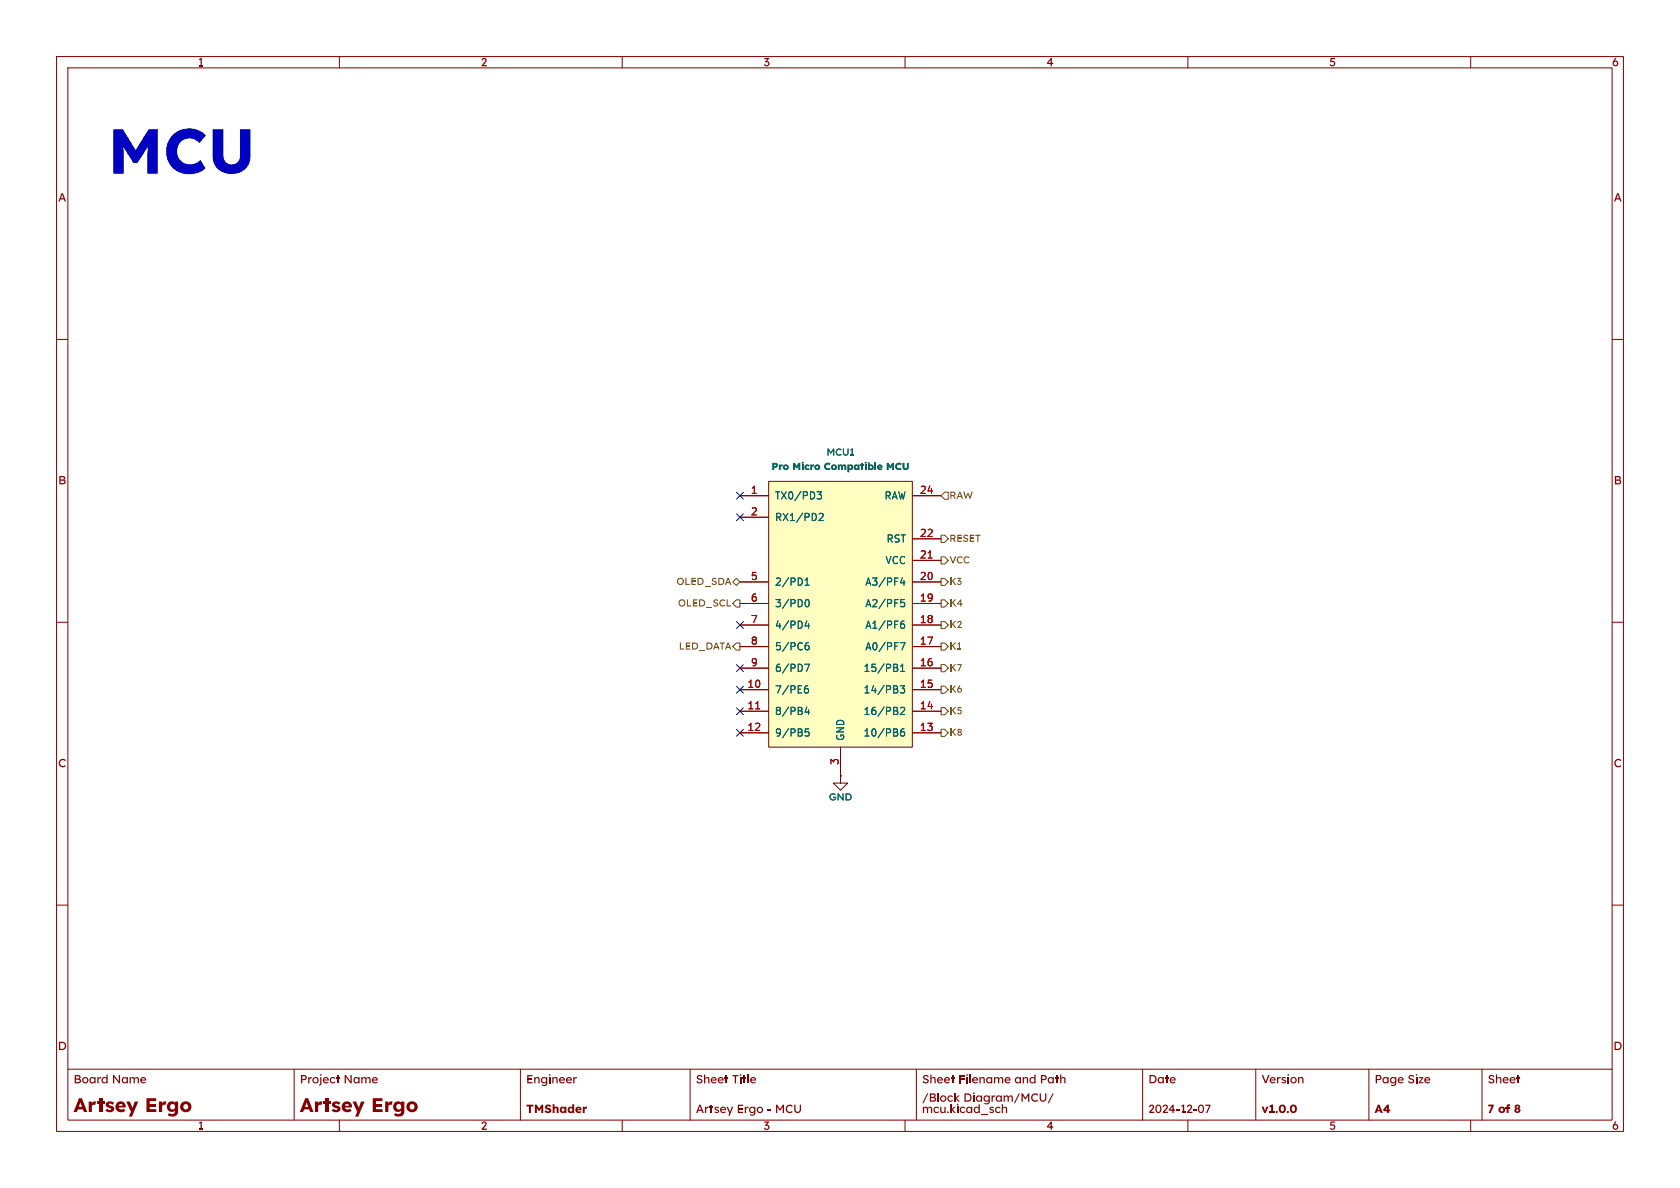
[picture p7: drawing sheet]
<svg xmlns="http://www.w3.org/2000/svg" width="297mm" height="210mm" viewBox="0 0 297 210" stroke-linecap="round" stroke-linejoin="round" font-family="sans-serif">
<path d="M10 10h277v190h-277zM12 12h273v186h-273zM60 10v2M110 10v2M160 10v2M210 10v2M260 10v2" fill="none" stroke="#840000" stroke-width=".18"/>
<path d="M235.2 10.3h.8v.2h-.6l-.1 .4a.45 .45 0 0 1 .7 0 .45 .45 0 0 1-.1 .7l-.4 .1a.25 .25 0 0 1-.3-.1 .25 .25 0 0 1 0-.3 .33 .33 0 0 0 .5 .2 .33 .33 0 0 0 .1-.5 .33 .33 0 0 0-.5 0l-.2-.1z" fill="#840000"/>
<path d="M60 198v2M110 198v2M160 198v2M210 198v2M260 198v2" fill="none" stroke="#840000" stroke-width=".18"/>
<path d="M235.2 198.3h.8v.2h-.6l-.1 .4a.45 .45 0 0 1 .7 .1 .45 .45 0 0 1-.1 .6l-.4 .1a.25 .25 0 0 1-.3-.1 .25 .25 0 0 1 0-.3 .33 .33 0 0 0 .5 .2 .33 .33 0 0 0 .1-.5 .33 .33 0 0 0-.5 0l-.2-.1z" fill="#840000"/>
<path d="M10 60h2M285 60h2M10 110h2M285 110h2M10 160h2M285 160h2M12 189h273" fill="none" stroke="#840000" stroke-width=".18"/>
<g fill="#840000">
<path d="M13.2 190l.9 .1 .2 .3-.2 .3a.42 .42 0 0 1 .2 .5 .42 .42 0 0 1-.5 .3h-.6v-.2h.6a.22 .22 0 0 0 .3-.2 .22 .22 0 0 0-.3-.2h-.4v.4h-.2v-.7h.7l.1-.1-.1-.2h-.5v.3h-.2z"/>
<path d="M14.7 190.5a.57 .57 0 0 1 .9 .2 .57 .57 0 0 1-.4 .8 .57 .57 0 0 1-.7-.5h.2a.34 .34 0 0 0 .5 .2 .34 .34 0 0 0 .1-.5 .34 .34 0 0 0-.6 .2l-.2 .1z"/>
<path d="M16 190.5l.3-.1 .4 .2v-.2h.2v1.1h-.2v-.2a.5 .5 0 0 1-.6 .2 .5 .5 0 0 1-.3-.5h.2a.34 .34 0 0 0 .5 .2 .34 .34 0 0 0 0-.5 .34 .34 0 0 0-.5 .2l-.2 .1z"/>
<path d="M17.2 190.4h.2v.4l.1-.3 .4-.1-.1 .2-.4 .2v.7h-.2z"/>
<path d="M18.1 190.5l.4-.1 .3 .1v-.5h.2v1.5h-.2v-.1a.51 .51 0 0 1-.6 .1 .51 .51 0 0 1-.3-.5h.3a.34 .34 0 0 0 .5 .2 .34 .34 0 0 0 0-.5 .34 .34 0 0 0-.5 .2l-.3 .1z"/>
<path d="M20 190h.2l.8 1.3v-1.3h.2v1.5h-.2l-.8-1.2v1.2h-.2z"/>
<path d="M21.7 190.5l.3-.1 .4 .2v-.2h.2v1.1h-.2v-.2a.5 .5 0 0 1-.6 .2 .5 .5 0 0 1-.3-.5h.2a.34 .34 0 0 0 .5 .2 .34 .34 0 0 0 .1-.5 .34 .34 0 0 0-.6 .2l-.2 .1z"/>
<path d="M22.9 190.4h.2v.3a.38 .38 0 0 1 .4-.3 .38 .38 0 0 1 .3 .3 .38 .38 0 0 1 .5-.3 .38 .38 0 0 1 .3 .4v.7h-.3v-.7l-.2-.2-.2 .1-.1 .8h-.2v-.8l-.3-.1-.2 .2v.7h-.2z"/>
<path d="M24.9 190.5a.53 .53 0 0 1 .7-.1 .53 .53 0 0 1 .2 .6h-.9v-.2l.7 .1a.36 .36 0 0 0-.5-.2 .36 .36 0 0 0-.1 .5 .36 .36 0 0 0 .5 .1l.2-.1 .1 .2a.59 .59 0 0 1-.8 0 .59 .59 0 0 1-.1-.9z"/>
</g>
<path d="M52 189v9" fill="none" stroke="#840000" stroke-width=".18"/>
<g fill="#840000">
<path d="M53.2 190h.6a.45 .45 0 0 1 .4 .5 .45 .45 0 0 1-.4 .4h-.4v.6h-.2v-.8h.7l.1-.2-.2-.2h-.4v.4h-.2z"/>
<path d="M54.5 190.4h.2v.4l.1-.3 .4-.1-.1 .2-.4 .2v.7h-.2z"/>
<path d="M55.4 190.5a.57 .57 0 0 1 .9 .2 .57 .57 0 0 1-.4 .8 .57 .57 0 0 1-.7-.5h.2a.34 .34 0 0 0 .6 .2 .34 .34 0 0 0 0-.6 .34 .34 0 0 0-.6 .3l-.2 .1z"/>
<path d="M56.6 190.4h.2v1.2l-.1 .3h-.3v-.1l.2-.2z"/>
<path d="M57.2 190.5a.53 .53 0 0 1 .6-.1 .53 .53 0 0 1 .3 .6h-.9v-.2l.7 .1a.36 .36 0 0 0-.5-.2 .36 .36 0 0 0-.2 .5 .36 .36 0 0 0 .5 .1l.3-.1 .1 .2a.59 .59 0 0 1-.9 0 .59 .59 0 0 1 0-.9z"/>
<path d="M58.5 190.5l.5-.1 .3 .2-.1 .2a.36 .36 0 0 0-.6-.1 .36 .36 0 0 0 0 .5 .36 .36 0 0 0 .6 0l.1 .1a.57 .57 0 0 1-.9 .1 .57 .57 0 0 1 .1-.9z"/>
<path d="M59.6 190.1h.2v1.4h-.2z"/>
<path d="M59.4 190.4h.7v.2h-.7z"/>
<path d="M60.9 190h.2l.9 1.3v-1.3h.2v1.5h-.2l-.9-1.2 .1 1.2h-.3z"/>
<path d="M62.6 190.5l.4-.1 .3 .2v-.2h.3v1.1h-.3v-.2a.5 .5 0 0 1-.5 .2 .5 .5 0 0 1-.3-.5h.2a.34 .34 0 0 0 .5 .2 .34 .34 0 0 0 0-.5 .34 .34 0 0 0-.5 .2l-.2 .1z"/>
<path d="M63.9 190.4h.2l-.1 .3a.38 .38 0 0 1 .4-.3 .38 .38 0 0 1 .4 .3 .38 .38 0 0 1 .4-.3 .38 .38 0 0 1 .3 .4v.7h-.2v-.7l-.2-.2-.3 .1v.8h-.2v-.8l-.3-.1-.2 .2v.7h-.2z"/>
<path d="M65.9 190.5a.53 .53 0 0 1 .6-.1 .53 .53 0 0 1 .3 .6h-.9l-.1-.2 .8 .1a.36 .36 0 0 0-.5-.2 .36 .36 0 0 0-.2 .5 .36 .36 0 0 0 .5 .1l.2-.1 .2 .2a.59 .59 0 0 1-.9 0 .59 .59 0 0 1 0-.9z"/>
<path d="M93.2 190h.9v.3h-.7v1h.7v.2h-.9z"/>
<path d="M93.3 190.6h.7v.3h-.7z"/>
<path d="M94.4 190.4h.3l-.1 .3a.4 .4 0 0 1 .5-.3 .4 .4 0 0 1 .3 .4v.7h-.2v-.8l-.3-.1-.2 .1v.8h-.3z"/>
<path d="M95.8 190.5l.4-.1 .3 .2v-.2h.3v1a.59 .59 0 0 1-.4 .6 .59 .59 0 0 1-.6-.1v-.2a.4 .4 0 0 0 .5 .1 .4 .4 0 0 0 .2-.5 .51 .51 0 0 1-.6 .2 .51 .51 0 0 1-.3-.5h.2a.35 .35 0 0 0 .6 .3 .35 .35 0 0 0 0-.6 .35 .35 0 0 0-.6 .2l-.2 .1z"/>
<path d="M97.1 190.4h.2v1.1h-.2z"/>
<path d="M97.6 190.4h.3l-.1 .3a.4 .4 0 0 1 .5-.3 .4 .4 0 0 1 .3 .4v.7h-.2v-.8l-.3-.1-.2 .1v.8h-.3z"/>
<path d="M99 190.5a.53 .53 0 0 1 .6-.1 .53 .53 0 0 1 .3 .6h-.9l-.1-.2 .8 .1a.36 .36 0 0 0-.5-.2 .36 .36 0 0 0-.2 .5 .36 .36 0 0 0 .5 .1l.2-.1 .1 .2a.59 .59 0 0 1-.8 0 .59 .59 0 0 1 0-.9z"/>
<path d="M100.2 190.5a.53 .53 0 0 1 .6-.1 .53 .53 0 0 1 .3 .6h-.9v-.2l.7 .1a.36 .36 0 0 0-.5-.2 .36 .36 0 0 0-.2 .5 .36 .36 0 0 0 .5 .1l.3-.1 .1 .2a.59 .59 0 0 1-.9 0 .59 .59 0 0 1 0-.9z"/>
<path d="M101.3 190.4h.3v.4l.1-.3 .3-.1v.2l-.4 .2v.7h-.3z"/>
<path d="M103 195.6h.3l.1 .4v-.3l.4-.1-.1 .4-.3 .1v.7h-.4z"/>
<circle cx="56.7" cy="190" r=".14"/>
<circle cx="97.2" cy="190" r=".14"/>
</g>
<path d="M92 189v9M122 189v9M162 189v9" fill="none" stroke="#840000" stroke-width=".18"/>
<g fill="#840000">
<path d="M123.3 190.1a.61 .61 0 0 1 .9 .2l-.2 .1a.28 .28 0 0 0-.3-.2 .28 .28 0 0 0-.2 .4 .48 .48 0 0 1 .6 .3 .48 .48 0 0 1-.2 .6h-.5l-.3-.3 .2-.1 .2 .2a.27 .27 0 0 0 .5-.2 .27 .27 0 0 0-.4-.2 .41 .41 0 0 1-.4-.3 .41 .41 0 0 1 .1-.5z"/>
<path d="M124.5 190h.2l-.1 .7a.4 .4 0 0 1 .5-.3 .4 .4 0 0 1 .3 .4v.7h-.2v-.8l-.2-.1-.3 .1v.8h-.2z"/>
<path d="M125.8 190.5a.53 .53 0 0 1 .6-.1 .53 .53 0 0 1 .3 .6h-.9v-.2l.7 .1a.36 .36 0 0 0-.5-.2 .36 .36 0 0 0-.2 .5 .36 .36 0 0 0 .5 .1l.3-.1 .1 .2a.59 .59 0 0 1-.9 0 .59 .59 0 0 1 0-.9z"/>
<path d="M127 190.5a.53 .53 0 0 1 .7-.1 .53 .53 0 0 1 .2 .6h-.9v-.2l.7 .1a.36 .36 0 0 0-.5-.2 .36 .36 0 0 0-.1 .5 .36 .36 0 0 0 .5 .1l.2-.1 .1 .2a.59 .59 0 0 1-.8 0 .59 .59 0 0 1-.1-.9z"/>
<path d="M128.3 190.1h.2v1.4h-.2z"/>
<path d="M128.1 190.4h.7v.2h-.7z"/>
<path d="M129.5 190h1v.3h-.4v1.2h-.2v-1.2h-.4z"/>
<path d="M130.8 190.4h.2v1.1h-.2z"/>
<path d="M131.5 190.1h.2v1.4h-.2z"/>
<path d="M131.3 190.4h.7v.2h-.7z"/>
<path d="M132.2 190h.2v1.5h-.2z"/>
<path d="M132.8 190.5a.53 .53 0 0 1 .6-.1 .53 .53 0 0 1 .3 .6h-.9l-.1-.2 .7 .1a.36 .36 0 0 0-.4-.2 .36 .36 0 0 0-.2 .5 .36 .36 0 0 0 .5 .1l.2-.1 .1 .2a.59 .59 0 0 1-.8 0 .59 .59 0 0 1 0-.9z"/>
<path d="M177.1 195.2h.2v.7a.4 .4 0 0 1 .4-.3 .4 .4 0 0 1 .3 .5v.7h-.2v-.9l-.2-.1-.3 .2v.8h-.2z"/>
<path d="M163.3 190.1a.61 .61 0 0 1 .9 .2l-.2 .1a.28 .28 0 0 0-.3-.2 .28 .28 0 0 0-.2 .4 .48 .48 0 0 1 .6 .3 .48 .48 0 0 1-.2 .6h-.5l-.3-.3 .2-.1 .2 .2a.27 .27 0 0 0 .5-.2 .27 .27 0 0 0-.4-.2 .41 .41 0 0 1-.4-.3 .41 .41 0 0 1 .1-.5z"/>
<path d="M164.5 190h.2l-.1 .7a.4 .4 0 0 1 .5-.3 .4 .4 0 0 1 .3 .4v.7h-.2v-.8l-.2-.1-.3 .1v.8h-.2z"/>
<path d="M165.8 190.5a.53 .53 0 0 1 .6-.1 .53 .53 0 0 1 .3 .6h-.9v-.2l.7 .1a.36 .36 0 0 0-.5-.2 .36 .36 0 0 0-.2 .5 .36 .36 0 0 0 .5 .1l.3-.1 .1 .2a.59 .59 0 0 1-.9 0 .59 .59 0 0 1 0-.9z"/>
<path d="M167 190.5a.53 .53 0 0 1 .7-.1 .53 .53 0 0 1 .2 .6h-.9v-.2l.7 .1a.36 .36 0 0 0-.5-.2 .36 .36 0 0 0-.1 .5 .36 .36 0 0 0 .5 .1l.2-.1 .1 .2a.59 .59 0 0 1-.8 0 .59 .59 0 0 1-.1-.9z"/>
<path d="M168.3 190.1h.2v1.4h-.2z"/>
<path d="M168.1 190.4h.7v.2h-.7z"/>
<path d="M169.6 190h.2v1.5h-.2z"/>
<path d="M169.7 190.7h.8v.2h-.8z"/>
<path d="M169.7 190h.9v.3h-.9z"/>
<path d="M170.9 190.4h.2v1.1h-.2z"/>
<path d="M171.4 190h.2v1.5h-.2z"/>
<path d="M172 190.5a.53 .53 0 0 1 .6-.1 .53 .53 0 0 1 .3 .6h-.9v-.2l.7 .1a.36 .36 0 0 0-.5-.2 .36 .36 0 0 0-.2 .5 .36 .36 0 0 0 .5 .1l.3-.1 .1 .2a.59 .59 0 0 1-.9 0 .59 .59 0 0 1 0-.9z"/>
<path d="M173.1 190.4h.3l-.1 .3a.4 .4 0 0 1 .5-.3 .4 .4 0 0 1 .3 .4v.7h-.2v-.8l-.2-.1-.3 .1v.8h-.3z"/>
<path d="M174.5 190.5l.3-.1 .4 .2v-.2h.2v1.1h-.2v-.2a.5 .5 0 0 1-.6 .2 .5 .5 0 0 1-.3-.5h.2a.33 .33 0 0 0 .5 .2 .33 .33 0 0 0 .1-.5 .33 .33 0 0 0-.6 .2l-.2 .1z"/>
<path d="M175.7 190.4h.2v.3a.38 .38 0 0 1 .4-.3 .38 .38 0 0 1 .3 .3 .37 .37 0 0 1 .5-.3 .37 .37 0 0 1 .3 .4v.7h-.3v-.7l-.2-.2-.2 .1v.8h-.3v-.8l-.3-.1-.2 .2v.7h-.2z"/>
<path d="M177.7 190.5a.53 .53 0 0 1 .7-.1 .53 .53 0 0 1 .3 .6h-1v-.2l.7 .1a.36 .36 0 0 0-.5-.2 .36 .36 0 0 0-.1 .5 .36 .36 0 0 0 .5 .1l.2-.1 .1 .2a.59 .59 0 0 1-.8 0 .59 .59 0 0 1-.1-.9z"/>
<path d="M179.6 190.5l.3-.1 .4 .2v-.2h.2v1.1h-.2v-.2a.5 .5 0 0 1-.6 .2 .5 .5 0 0 1-.3-.5h.2a.34 .34 0 0 0 .5 .2 .34 .34 0 0 0 0-.5 .34 .34 0 0 0-.5 .2l-.2 .1z"/>
<path d="M180.8 190.4h.2v.3a.4 .4 0 0 1 .5-.3 .4 .4 0 0 1 .3 .4v.7h-.3v-.8l-.2-.1-.3 .1v.8h-.2z"/>
<path d="M182.1 190.5l.4-.1 .4 .1v-.5h.2v1.5h-.2v-.1a.51 .51 0 0 1-.6 .1 .51 .51 0 0 1-.3-.5h.2a.34 .34 0 0 0 .5 .2 .34 .34 0 0 0 0-.5 .34 .34 0 0 0-.5 .2l-.2 .1z"/>
<path d="M184 190h.6a.45 .45 0 0 1 .5 .5 .45 .45 0 0 1-.5 .4h-.3v.6h-.3v-.8h.7l.1-.2-.1-.2h-.4v.4h-.3z"/>
<path d="M185.4 190.5l.3-.1 .4 .2v-.2h.2v1.1h-.2v-.2a.5 .5 0 0 1-.6 .2 .5 .5 0 0 1-.3-.5h.2a.34 .34 0 0 0 .5 .2 .34 .34 0 0 0 .1-.5 .34 .34 0 0 0-.6 .2l-.2 .1z"/>
<path d="M186.7 190.1h.3v1.4h-.3z"/>
<path d="M186.5 190.4h.7v.2h-.7z"/>
<path d="M187.4 190h.2v.7a.4 .4 0 0 1 .5-.3 .4 .4 0 0 1 .3 .4v.7h-.2l-.1-.8-.2-.1-.2 .1-.1 .8h-.2z"/>
<path d="M168.9 194.2l.5-.6h.3l-.8 .8z"/>
<path d="M169 194.3l.1-.2 .6 .7h-.3z"/>
<path d="M183.8 193.3h.2v.9a.37 .37 0 0 0 .4 .3 .37 .37 0 0 0 .4-.3v-.9h.2v.9a.59 .59 0 0 1-.6 .6 .59 .59 0 0 1-.6-.6z"/>
<path d="M186.1 193.3h.2l-.9 1.7h-.2z"/>
<circle cx="130.9" cy="190" r=".14"/>
<circle cx="171" cy="190" r=".14"/>
</g>
<path d="M202 189v9" fill="none" stroke="#840000" stroke-width=".18"/>
<g fill="#840000">
<path d="M203.2 190h.6a.74 .74 0 0 1 .7 .8 .74 .74 0 0 1-.7 .7h-.6v-.2h.6a.52 .52 0 0 0 .4-.5 .52 .52 0 0 0-.4-.6h-.4v1.1h-.2z"/>
<path d="M204.8 190.5l.4-.1 .3 .2v-.2h.2v1.1h-.2v-.2a.5 .5 0 0 1-.6 .2 .5 .5 0 0 1-.2-.6h.2a.34 .34 0 0 0 .5 .3 .34 .34 0 0 0 0-.5 .34 .34 0 0 0-.5 .2h-.2z"/>
<path d="M206.2 190.1h.2v1.4h-.2z"/>
<path d="M206 190.4h.7v.2h-.7z"/>
<path d="M206.9 190.5a.53 .53 0 0 1 .7-.1 .53 .53 0 0 1 .2 .6h-.9v-.2l.7 .1a.36 .36 0 0 0-.5-.2 .36 .36 0 0 0-.1 .5 .36 .36 0 0 0 .5 .1l.2-.1 .1 .2a.59 .59 0 0 1-.8 0 .59 .59 0 0 1-.1-.9z"/>
</g>
<path d="M222 189v9M242 189v9" fill="none" stroke="#840000" stroke-width=".18"/>
<g fill="#840000">
<path d="M223.1 190h.2l.4 1.3 .5-1.3h.3l-.6 1.5h-.3z"/>
<path d="M224.6 190.5a.53 .53 0 0 1 .6-.1 .53 .53 0 0 1 .3 .6h-.9v-.2l.7 .1a.36 .36 0 0 0-.5-.2 .36 .36 0 0 0-.2 .5 .36 .36 0 0 0 .5 .1l.3-.1 .1 .2a.59 .59 0 0 1-.9 0 .59 .59 0 0 1 0-.9z"/>
<path d="M225.8 190.4h.2v.3l.1-.2 .3-.1v.2l-.4 .2v.7h-.2z"/>
<path d="M226.6 190.5l.4-.1 .4 .2-.2 .1v-.1a.2 .2 0 0 0-.3-.1 .2 .2 0 0 0-.1 .3 .2 .2 0 0 0 .3 .1 .38 .38 0 0 1 .2 .6 .38 .38 0 0 1-.6-.1l-.2-.1 .2-.1 .1 .1a.19 .19 0 0 0 .3 0 .19 .19 0 0 0 0-.2l-.5-.2z"/>
<path d="M227.6 190.4h.3v1.1h-.3z"/>
<path d="M228.3 190.5a.57 .57 0 0 1 .9 .2 .57 .57 0 0 1-.4 .8 .57 .57 0 0 1-.7-.6h.2a.34 .34 0 0 0 .6 .3 .34 .34 0 0 0 0-.6 .34 .34 0 0 0-.6 .3h-.2z"/>
<path d="M229.5 190.4h.2v.2a.4 .4 0 0 1 .4-.2 .4 .4 0 0 1 .3 .4v.7h-.2v-.8l-.2-.1-.3 .1v.8h-.2z"/>
<circle cx="227.7" cy="190" r=".14"/>
</g>
<path d="M262 189v9" fill="none" stroke="#840000" stroke-width=".18"/>
<g fill="#840000">
<path d="M243.2 190h.6a.45 .45 0 0 1 .4 .5 .45 .45 0 0 1-.4 .4h-.4v.6h-.2v-.8h.7l.1-.2-.2-.2-.4-.1v.5h-.2z"/>
<path d="M244.6 190.5l.3-.1 .4 .2v-.2h.2v1.1h-.2v-.2a.5 .5 0 0 1-.6 .2 .5 .5 0 0 1-.3-.6h.2a.34 .34 0 0 0 .5 .3 .34 .34 0 0 0 0-.5 .34 .34 0 0 0-.5 .2h-.2z"/>
<path d="M245.9 190.5l.4-.1 .3 .1v-.1h.3v1a.59 .59 0 0 1-.4 .6 .59 .59 0 0 1-.6-.1v-.2a.4 .4 0 0 0 .5 .1 .4 .4 0 0 0 .2-.5 .51 .51 0 0 1-.6 .2 .51 .51 0 0 1-.3-.6h.2a.35 .35 0 0 0 .6 .3 .35 .35 0 0 0 0-.6 .35 .35 0 0 0-.6 .3h-.2z"/>
<path d="M247.2 190.5a.53 .53 0 0 1 .7-.1 .53 .53 0 0 1 .2 .6h-.9v-.2l.7 .1a.36 .36 0 0 0-.5-.2 .36 .36 0 0 0-.1 .5 .36 .36 0 0 0 .5 .1l.2-.1 .1 .2a.59 .59 0 0 1-.8 0 .59 .59 0 0 1-.1-.9z"/>
<path d="M249.1 190.1a.61 .61 0 0 1 .9 .2l-.2 .1a.28 .28 0 0 0-.3-.2 .28 .28 0 0 0-.1 .4 .48 .48 0 0 1 .6 .2 .48 .48 0 0 1-.2 .7h-.5l-.4-.3 .2-.1 .2 .2a.27 .27 0 0 0 .5-.2 .27 .27 0 0 0-.4-.2 .41 .41 0 0 1-.4-.3 .41 .41 0 0 1 .1-.5z"/>
<path d="M250.3 190.4h.2v1.1h-.2z"/>
<path d="M250.8 190.4h.8v.2l-.5 .7h.5v.2h-.8v-.2l.6-.7h-.6z"/>
<path d="M252 190.5a.53 .53 0 0 1 .6-.1 .53 .53 0 0 1 .3 .6h-.9l-.1-.2 .7 .1a.36 .36 0 0 0-.4-.2 .36 .36 0 0 0-.2 .5 .36 .36 0 0 0 .5 .1l.2-.1 .1 .2a.59 .59 0 0 1-.8 0 .59 .59 0 0 1 0-.9z"/>
<path d="M263.3 190.1a.61 .61 0 0 1 .9 .2l-.2 .1a.28 .28 0 0 0-.3-.2 .28 .28 0 0 0-.2 .4 .48 .48 0 0 1 .6 .3 .48 .48 0 0 1-.2 .6h-.5l-.3-.3 .2-.1 .2 .2a.27 .27 0 0 0 .5-.2 .27 .27 0 0 0-.4-.2 .41 .41 0 0 1-.4-.3 .41 .41 0 0 1 .1-.5z"/>
<path d="M264.5 189.9h.2l-.1 .7a.4 .4 0 0 1 .5-.2 .4 .4 0 0 1 .3 .4v.7h-.2v-.8l-.2-.1-.3 .1v.8h-.2z"/>
<path d="M265.8 190.5a.53 .53 0 0 1 .6-.1 .53 .53 0 0 1 .3 .6h-.9v-.2l.7 .1a.36 .36 0 0 0-.5-.2 .36 .36 0 0 0-.2 .5 .36 .36 0 0 0 .5 .1l.3-.1 .1 .2a.59 .59 0 0 1-.9 0 .59 .59 0 0 1 0-.9z"/>
<path d="M267 190.5a.53 .53 0 0 1 .7-.1 .53 .53 0 0 1 .2 .6h-.9v-.2l.7 .1a.36 .36 0 0 0-.5-.2 .36 .36 0 0 0-.1 .5 .36 .36 0 0 0 .4 .1l.3-.1 .1 .2a.59 .59 0 0 1-.8 0 .59 .59 0 0 1-.1-.9z"/>
<path d="M268.3 190.1h.2v1.4h-.2z"/>
<path d="M268.1 190.4h.7v.2h-.7z"/>
<circle cx="250.4" cy="190" r=".14"/>
</g>
<path d="M135.9 85.1h25.4v47h-25.4z" fill="#ffffc2"/>
<g fill="none" stroke="#840000" stroke-width=".18">
<path d="M130.8 87.6h5.1M130.8 91.4h5.1M135.9 85.1h25.4v47h-25.4zM161.3 87.6h5.1M161.3 99.1h5.1M161.3 95.3h5.1M130.8 118.1h5.1M130.8 114.3h5.1M130.8 110.5h5.1M130.8 106.7h5.1M130.8 102.9h5.1M161.3 118.1h5.1"/>
<path d="M161.3 114.3h5.1M161.3 110.5h5.1M161.3 106.7h5.1M161.3 102.9h5.1M130.8 121.9h5.1M130.8 125.7h5.1M130.8 129.5h5.1M148.6 132.1v5.1M161.3 121.9h5.1M161.3 125.7h5.1M161.3 129.5h5.1"/>
</g>
<g fill="none" stroke="#006464" stroke-width=".18">
<path d="M144.4 86.9h.8l-.4 .5 .4 .1v.5l-.2 .2h-.4M144.8 90.9l.5-.2 .2 .4-.8 .9h.8M142.3 117.4h.8l-.5 1.3M142.3 106.5l.1-.4 .2-.1a.68 .68 0 0 1 .5 .6 .68 .68 0 0 1-.5 .7l-.2-.2-.1-.3M142.3 114.3l.3-.2 .3 .1 .2 .1v.3l-.3 .3-.4-.1-.1-.2M142.3 103.4h.8M142.3 102.5l.4-.3v1.2M142.6 109.7l-.3 .9h.8M142.9 110.2v.9M142.9 113.6l-.3 .1-.3 .5M158.6 118.1l.1 .2-.1 .3M158.6 117.5v.4"/>
<path d="M159.1 113.6h.9l-.6 1.3M159.2 118.7h.7M159.2 117.8l.4-.4v1.3M159.3 106.5h.4l.2 .2-.1 .5h-.5M159.3 110.4l.4-.1 .2 .2-.1 .5-.4 .1-.1-.2M159.3 106h.6M159.5 102.1l-.3 .9h.8M159.8 109.8l-.4 .1-.1 .2M159.8 102.6v.8M142.3 121.8l.4-.1 .2 .3-.1 .4-.4 .1-.1-.1M142.6 125l-.3 .9h.8M142.8 121.2l-.4 .1-.1 .2"/>
<path d="M142.9 125.5v.8M143 128.8h-.6l-.1 .7 .2-.2 .4 .1 .2 .2-.1 .4-.2 .1-.5-.1M159.1 121.2h.8l-.4 .5 .4 .1v.6l-.2 .1-.6-.1M159.2 125.2l.5-.2 .2 .4-.8 .9h.8M159.8 128.8l-.4 .1a.86 .86 0 0 0 0 1.2l.5-.1v-.4l-.2-.3-.4 .1-.1 .2"/>
</g>
<path d="M164.1 98.6h.7M133.6 125.3h.7" fill="none" stroke="#a90000" stroke-width=".18"/>
<g fill="#006464">
<path d="M155.2 82.3a.46 .46 0 0 1 .6-.1 .46 .46 0 0 1 .2 .5h-.8v-.2h.5a.23 .23 0 0 0-.3-.1 .23 .23 0 0 0-.1 .3 .23 .23 0 0 0 .3 .1h.2l.2 .2a.52 .52 0 0 1-.8 0 .52 .52 0 0 1 0-.7z"/>
<circle cx="141.9" cy="81.8" r=".16"/>
<circle cx="153" cy="81.8" r=".16"/>
</g>
<path d="M148.6 137.2v1.2h-1.3l1.3 1.3 1.3-1.3h-1.3M148.6 137.2h.1" fill="none" stroke="#840000" stroke-width=".18"/>
<g fill="none" stroke="#725600" stroke-width=".18">
<path d="M166.4 87.6l.6-.6h.6v1.3h-.6zM166.4 98.4h.6l.6 .7-.6 .6h-.6zM166.4 94.6h.6l.6 .7-.6 .6h-.6zM129.5 102.9l.7-.7 .6 .7-.6 .6zM130.2 106h.6v1.3h-.6l-.7-.6zM130.2 113.7h.6v1.2h-.6l-.7-.6zM166.4 102.2h.6l.6 .7-.6 .6h-.6zM166.4 106h.6l.6 .7-.6 .6h-.6zM166.4 109.9h.6l.6 .6-.6 .6h-.6zM166.4 113.7h.6l.6 .6-.6 .6h-.6zM166.4 117.5h.6l.6 .6-.6 .6h-.6zM166.4 125.1h.6l.6 .6-.6 .7h-.6z"/>
<path d="M166.4 121.3h.6l.6 .6-.6 .7h-.6zM166.4 128.9h.6l.6 .6-.6 .7h-.6z"/>
</g>
<g fill="#0000c2">
<path d="M20 22.9h1.7l2.9 4.6h-1.2l2.9-4.6h1.6v7.8h-1.9l.1-3.7 .2-2.2 .2 .6-2.2 3.4h-.7l-2.2-3.4 .3-.6 .2 2v3.9h-1.9z"/>
<path d="M30.5 23.9a4.2 4.2 0 0 1 5.9 .1l-1.2 1.3a2.27 2.27 0 0 0-3.8 .8 2.27 2.27 0 0 0 2.7 2.9l.6-.2 .7-.5 .9 1.4a4.1 4.1 0 0 1-5.2 .5 4.1 4.1 0 0 1-1.4-5.1z"/>
<path d="M37.6 22.9h1.9v4.7a1.46 1.46 0 0 0 1.5 1.5 1.46 1.46 0 0 0 1.4-1.5v-4.7h1.9v4.8a3.4 3.4 0 0 1-5.5 2.4l-.8-.8-.4-1.2z"/>
</g>
<g fill="none" stroke="#000084" stroke-width=".18">
<path d="M130.2 87l1.2 1.2M130.2 90.8l1.2 1.2M131.4 87l-1.2 1.2M131.4 90.8l-1.2 1.2M130.2 109.9l1.2 1.2M130.2 117.5l1.2 1.2M131.4 109.9l-1.2 1.2M131.4 117.5l-1.2 1.2M130.2 121.3l1.2 1.2M130.2 128.9l1.2 1.2M130.2 125.1l1.2 1.2M131.4 121.3l-1.2 1.2"/>
<path d="M131.4 128.9l-1.2 1.2M131.4 125.1l-1.2 1.2"/>
</g>
<g fill="#006464">
<path d="M155.2 82.3a.46 .46 0 0 1 .6-.1 .46 .46 0 0 1 .2 .5h-.8v-.2h.5a.23 .23 0 0 0-.3-.1 .23 .23 0 0 0-.1 .3 .23 .23 0 0 0 .3 .1h.2l.2 .2a.52 .52 0 0 1-.8 0 .52 .52 0 0 1 0-.7z"/>
<circle cx="141.9" cy="81.8" r=".16"/>
<circle cx="153" cy="81.8" r=".16"/>
</g>
<g fill="none" stroke="#840000" stroke-width=".18">
<path d="M130.8 87.6h5.1M130.8 91.4h5.1M161.3 87.6h5.1M161.3 99.1h5.1M161.3 95.3h5.1M130.8 118.1h5.1M130.8 114.3h5.1M130.8 110.5h5.1M130.8 106.7h5.1M130.8 102.9h5.1M161.3 118.1h5.1M161.3 114.3h5.1"/>
<path d="M161.3 110.5h5.1M161.3 106.7h5.1M161.3 102.9h5.1M130.8 121.9h5.1M130.8 125.7h5.1M130.8 129.5h5.1M148.6 137.2h.1M148.6 132.1v5.1M161.3 121.9h5.1M161.3 125.7h5.1M161.3 129.5h5.1"/>
</g>
<g fill="none" stroke="#006464" stroke-width=".18">
<path d="M144.4 86.9h.8l-.4 .5 .4 .1v.5l-.2 .2h-.4M144.8 90.9l.5-.2 .2 .4-.8 .9h.8M142.3 117.4h.8l-.5 1.3M142.3 106.5l.1-.4 .2-.1a.68 .68 0 0 1 .5 .6 .68 .68 0 0 1-.5 .7l-.2-.2-.1-.3M142.3 114.3l.3-.2 .3 .1 .2 .1v.3l-.3 .3-.4-.1-.1-.2M142.3 103.4h.8M142.3 102.5l.4-.3v1.2M142.6 109.7l-.3 .9h.8M142.9 110.2v.9M142.9 113.6l-.3 .1-.3 .5M158.6 118.1l.1 .2-.1 .3M158.6 117.5v.4"/>
<path d="M159.1 113.6h.9l-.6 1.3M159.2 118.7h.7M159.2 117.8l.4-.4v1.3M159.3 106.5h.4l.2 .2-.1 .5h-.5M159.3 110.4l.4-.1 .2 .2-.1 .5-.4 .1-.1-.2M159.3 106h.6M159.5 102.1l-.3 .9h.8M159.8 109.8l-.4 .1-.1 .2M159.8 102.6v.8M142.3 121.8l.4-.1 .2 .3-.1 .4-.4 .1-.1-.1M142.6 125l-.3 .9h.8M142.8 121.2l-.4 .1-.1 .2"/>
<path d="M142.9 125.5v.8M143 128.8h-.6l-.1 .7 .2-.2 .4 .1 .2 .2-.1 .4-.2 .1-.5-.1M159.1 121.2h.8l-.4 .5 .4 .1v.6l-.2 .1-.6-.1M159.2 125.2l.5-.2 .2 .4-.8 .9h.8M159.8 128.8l-.4 .1a.86 .86 0 0 0 0 1.2l.5-.1v-.4l-.2-.3-.4 .1-.1 .2"/>
</g>
<path d="M164.1 98.6h.7M133.6 125.3h.7" fill="none" stroke="#a90000" stroke-width=".18"/>
<g font-size="3.5" fill="#840000">
<text x="13" y="197">Artsey Ergo</text>
<text x="53" y="197">Artsey Ergo</text>
</g>
<g font-size="2.1" fill="#840000">
<text x="35" y="12.4">1</text>
<text x="85" y="12.4">2</text>
<text x="135" y="12.4">3</text>
<text x="185" y="12.4">4</text>
<text x="285" y="12.4">6</text>
<text x="10.3" y="36.3">A</text>
<text x="285.3" y="36.3">A</text>
<text x="10.3" y="86.3">B</text>
<text x="285.3" y="86.3">B</text>
<text x="10.3" y="136.3">C</text>
<text x="285.3" y="136.3">C</text>
<text x="10.2" y="186.3">D</text>
<text x="285.2" y="186.3">D</text>
<text x="93" y="197">TMShader</text>
<text x="123" y="197">Artsey Ergo - MCU</text>
<text x="163" y="197">mcu.kicad_sch</text>
<text x="163" y="195">/Block</text>
<text x="170.3" y="195">Diagram/MCU/</text>
<text x="203" y="197">2024-12-07</text>
<text x="223" y="197">v1.0.0</text>
<text x="243" y="197">A4</text>
<text x="263" y="197">7 of 8</text>
<text x="35" y="200.4">1</text>
<text x="85" y="200.4">2</text>
<text x="135" y="200.4">3</text>
<text x="185" y="200.4">4</text>
<text x="285" y="200.4">6</text>
</g>
<g font-size="1.8" fill="#006464">
<text x="136.4" y="83.7">Pro Micro Compatible</text>
<text x="146.1" y="81.1">MCU1</text>
<text x="156.6" y="83.7">MCU</text>
<text x="136.9" y="88.5">TX0/PD3</text>
<text x="156.3" y="88.5">RAW</text>
<text x="136.9" y="92.3">RX1/PD2</text>
<text x="156.4" y="99.9">VCC</text>
<text x="156.6" y="96.1">RST</text>
<text x="136.9" y="103.7">2/PD1</text>
<text x="136.9" y="107.5">3/PD0</text>
<text x="152.9" y="107.5">A2/PF5</text>
<text x="152.9" y="103.7">A3/PF4</text>
<text x="136.9" y="111.4">4/PD4</text>
<text x="152.9" y="111.4">A1/PF6</text>
<text x="136.9" y="115.2">5/PC6</text>
<text x="136.9" y="119">6/PD7</text>
<text x="152.6" y="119">15/PB1</text>
<text x="152.9" y="115.2">A0/PF7</text>
<text x="136.9" y="122.8">7/PE6</text>
<text x="152.6" y="122.8">14/PB3</text>
<text x="136.9" y="126.6">8/PB4</text>
<text x="136.9" y="130.4">9/PB5</text>
<text x="149.5" y="131.1" transform="rotate(-90 149.5 131.1)">GND</text>
<text x="152.6" y="130.4">10/PB6</text>
<text x="152.6" y="126.6">16/PB2</text>
<text x="146.5" y="142.1">GND</text>
</g>
<g font-size="1.8" fill="#a90000">
<text x="132.6" y="87.4">1</text>
<text x="162.5" y="87.4">24</text>
<text x="132.6" y="91.2">2</text>
<text x="162.5" y="95">22</text>
<text x="162.5" y="98.8">21</text>
<text x="132.6" y="102.6">5</text>
<text x="132.6" y="106.4">6</text>
<text x="162.5" y="106.4">19</text>
<text x="162.5" y="102.6">20</text>
<text x="132.6" y="110.2">7</text>
<text x="162.5" y="110.2">18</text>
<text x="132.6" y="114">8</text>
<text x="132.6" y="117.9">9</text>
<text x="162.5" y="117.9">16</text>
<text x="162.5" y="114">17</text>
<text x="132" y="121.7">10</text>
<text x="132" y="125.5">11</text>
<text x="162.5" y="125.5">14</text>
<text x="162.5" y="121.7">15</text>
<text x="132" y="129.3">12</text>
<text x="162.5" y="129.3">13</text>
<text x="148.3" y="135.3" transform="rotate(-90 148.3 135.3)">3</text>
</g>
<g font-size="1.8" fill="#725600">
<text x="167.8" y="88.8">RAW</text>
<text x="167.8" y="100.2">VCC</text>
<text x="167.8" y="96.4">RESET</text>
<text x="119.6" y="104">OLED_SDA</text>
<text x="119.9" y="107.8">OLED_SCL</text>
<text x="167.8" y="104">K3</text>
<text x="167.8" y="107.8">K4</text>
<text x="167.8" y="111.6">K2</text>
<text x="120" y="115.4">LED_DATA</text>
<text x="167.8" y="115.4">K1</text>
<text x="167.8" y="119.2">K7</text>
<text x="167.8" y="123">K6</text>
<text x="167.8" y="126.9">K5</text>
<text x="167.8" y="130.7">K8</text>
</g>
</svg>
